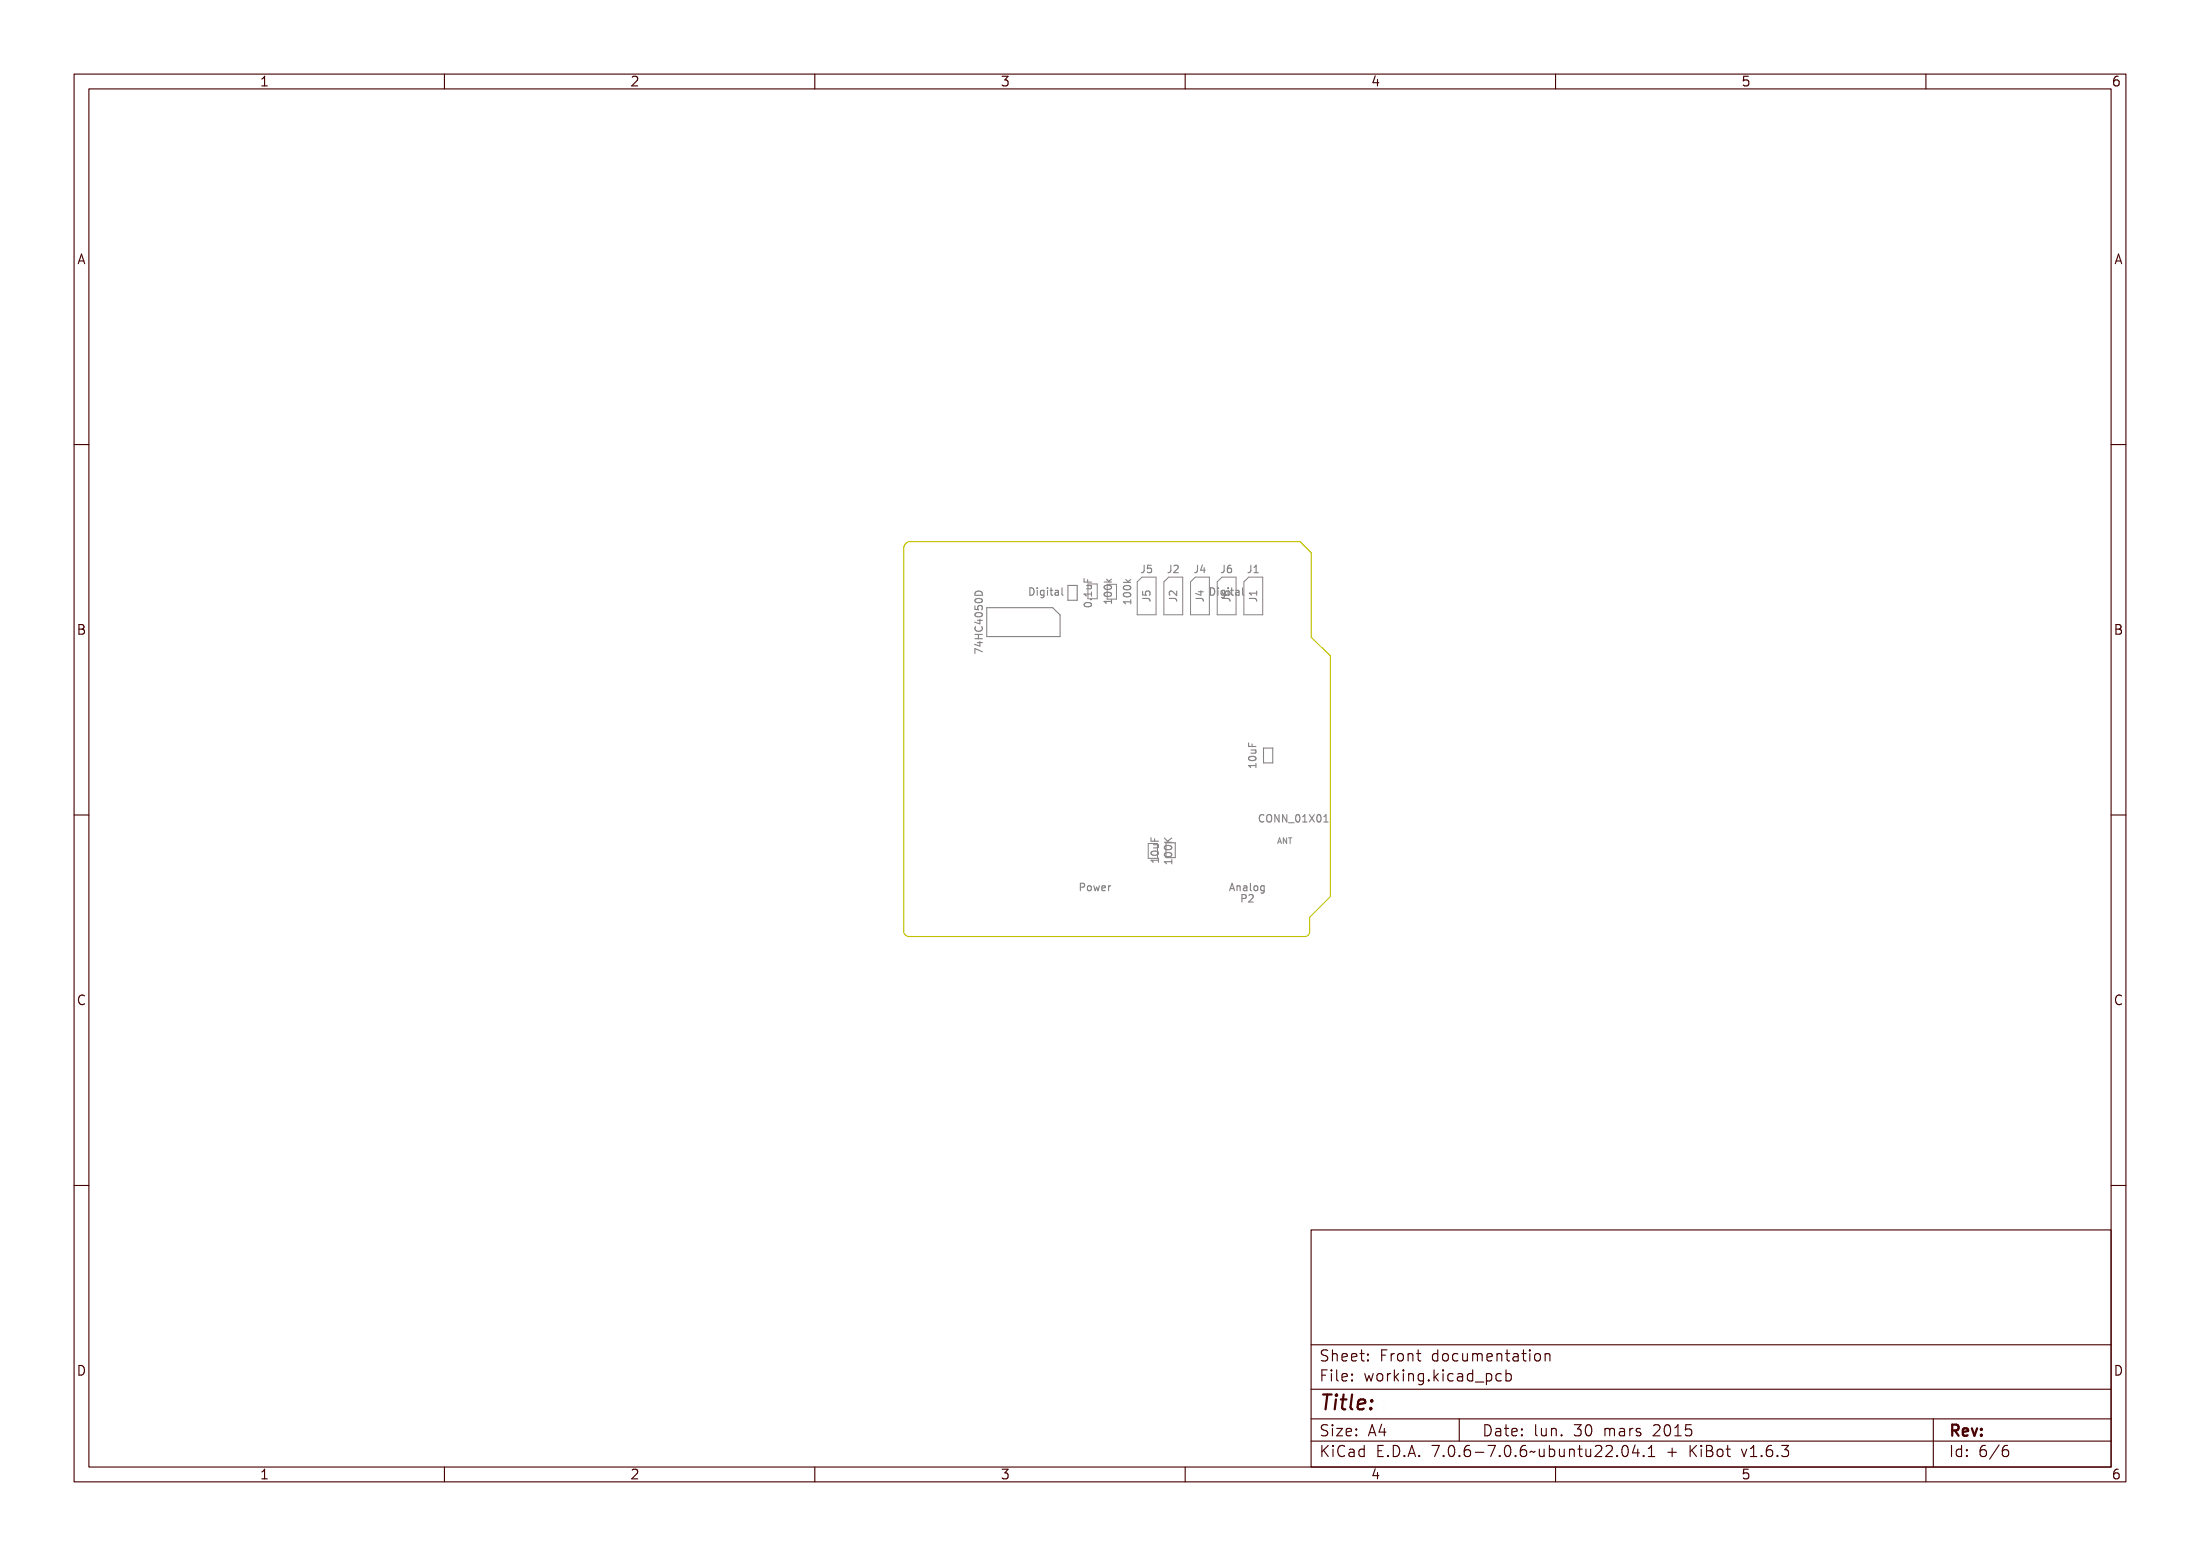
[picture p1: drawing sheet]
<svg xmlns="http://www.w3.org/2000/svg" width="297mm" height="210mm" viewBox="0 0 297 210" stroke-linecap="round" stroke-linejoin="round" font-family="sans-serif">
<g fill="none" stroke="#848484" stroke-width=".15">
<path d="M138.5 79.4a.5 .5 0 0 1 .6 .5 .5 .5 0 0 1-.6 .5zM138.6 79.5a.38 .38 0 0 1 .4 .4 .38 .38 0 0 1-.4 .4zM139.4 79.7h.3v.6h.2v.1h-.6v-.1h.3v-.6h-.2zM139.6 79.4h.1v.1h-.1zM140.2 79.7l.2-.1 .2 .1h.1v.6a.28 .28 0 0 1-.2 .4 .28 .28 0 0 1-.3-.2 .24 .24 0 0 0 .3 0 .24 .24 0 0 0 .1-.2l-.1 .1a.36 .36 0 0 1-.4-.2 .36 .36 0 0 1 .1-.5zM140.3 79.8a.26 .26 0 0 1 .3 .2 .26 .26 0 0 1-.3 .3l-.1-.2zM141 79.7h.3v.6h.2v.1h-.6v-.1h.3v-.6h-.2zM141.2 79.4h.1v.1h-.1zM141.9 79.4h.1v.3h.3h-.3v.5l.3 .1v.1l-.3-.1-.1-.6h-.2h.2zM142.6 79.7l.2-.1a.28 .28 0 0 1 .3 .4v.4h-.1v-.1a.25 .25 0 0 1-.3 .1 .25 .25 0 0 1-.2-.3 .25 .25 0 0 1 .3-.2h.2a.24 .24 0 0 0-.2-.2 .24 .24 0 0 0-.2 .1zM143.3 79.4h.3l.1 .8 .2 .1v.1l-.3-.1-.1-.8h-.2zM144.2 79h1.2v2h-1.2"/>
<path d="M146.4 79.9h.9v-.2h.1v.5h-.1v-.2h-.8l.1 .3h-.1zM146.4 78.1h.1v.4h.3v-.4h.1v.4h.5v.2h-1zM146.7 78.9h.7v.2h-.1a.23 .23 0 0 1 .1 .2 .23 .23 0 0 1-.3 .2h-.4v-.1h.5l.1-.2-.1-.1h-.5zM149.1 79.3l.3-.2a.43 .43 0 0 1 .5 0 .43 .43 0 0 1 .2 .4 .62 .62 0 0 1-1-.1zM149.2 79.3l.6-.1 .2 .2a.54 .54 0 0 1-.8 0zM149.4 78.3l.2 .3 .5-.4v.2l-.4 .2 .1 .1h.3v.2h-1v-.2h.6l-.3-.3zM151.7 79.3l.3-.1a.43 .43 0 0 1 .5-.1 .43 .43 0 0 1 .2 .5 .62 .62 0 0 1-1-.1zM151.8 79.4l.6-.1 .2 .2a.54 .54 0 0 1-.8 0zM152 78.3l.2 .3 .5-.3v.1l-.4 .3 .1 .1h.3v.1h-1v-.1h.6l-.3-.3zM162.9 79.4a.5 .5 0 0 1 .6 .5 .5 .5 0 0 1-.6 .5zM163 79.5a.38 .38 0 0 1 .4 .4 .38 .38 0 0 1-.4 .4zM163.8 79.7h.3v.6h.2v.1h-.6v-.1h.3v-.6h-.2z"/>
<path d="M164 79.4h.1v.1h-.1zM164.6 79.7l.2-.1 .2 .1h.1v.6a.28 .28 0 0 1-.2 .4 .28 .28 0 0 1-.3-.2 .24 .24 0 0 0 .3 0 .24 .24 0 0 0 .1-.2l-.1 .1a.36 .36 0 0 1-.4-.2 .36 .36 0 0 1 .1-.5zM164.7 79.8a.26 .26 0 0 1 .3 .2 .26 .26 0 0 1-.3 .3l-.1-.2zM165.4 79.7h.3v.6h.2v.1h-.6v-.1h.3v-.6h-.2zM165.6 79.4h.1v.1h-.1zM166.3 79.4h.1v.3h.3h-.3v.5l.3 .1v.1l-.4-.1v-.6h-.2h.2zM166.9 79.7l.2-.1a.28 .28 0 0 1 .4 .4v.4h-.1v-.1a.25 .25 0 0 1-.3 .1 .25 .25 0 0 1-.2-.3 .25 .25 0 0 1 .3-.2h.2a.24 .24 0 0 0-.2-.2 .24 .24 0 0 0-.3 .1zM167.7 79.4h.3v.8l.3 .1v.1l-.3-.1-.1-.8h-.2zM131.6 80.1a.54 .54 0 0 1 .5-.3 .54 .54 0 0 1 .5 .3M131.7 86.9l1 .3v.2l-.9-.4v.5h-.1zM131.7 86.2h.6v-.2h.1v.2h.3v.1h-.3v.4h-.1l-.6-.4zM131.7 85.3h1v.1h-.5v.3h.5v.2h-1v-.2h.4v-.3h-.4z"/>
<path d="M131.7 83.8h.6v-.2h.1v.2h.3v.1h-.3v.4h-.1l-.6-.4zM131.7 82.1h.1v.4h.2a.36 .36 0 0 1 .5-.4 .36 .36 0 0 1 .1 .6h-.1a.26 .26 0 0 0 .1-.4 .26 .26 0 0 0-.4 0 .26 .26 0 0 0 0 .3h-.5zM131.7 83l.3-.1a.43 .43 0 0 1 .5-.1 .43 .43 0 0 1 .1 .5 .62 .62 0 0 1-.9-.1zM131.7 81.4l.3-.1a.43 .43 0 0 1 .5-.1 .43 .43 0 0 1 .1 .5 .62 .62 0 0 1-.9-.1zM131.7 84.5h.2l-.1 .1a.37 .37 0 0 0 .4 .4 .37 .37 0 0 0 .3-.5h.1a.46 .46 0 0 1-.1 .5 .46 .46 0 0 1-.5 .1 .4 .4 0 0 1-.3-.6zM131.8 83.1l.6-.1 .2 .2a.54 .54 0 0 1-.8 0zM131.8 81.5l.6-.1 .2 .2a.54 .54 0 0 1-.8 0zM131.8 86.3h.5v.3zM131.8 83.9h.5v.3zM131.8 80.5a.52 .52 0 0 1 .6 0 .52 .52 0 0 1 .3 .6h-1zM131.9 80.6h.6l.1 .3h-.8zM132.6 88l-1-.5v.7"/>
<path d="M133.2 82h8.9l1 1v2.9h-9.9zM142.7 80.1l.3-.1a.21 .21 0 0 1-.1 .3 .21 .21 0 0 1-.3-.1zM146.4 81.5l.3-.2a.43 .43 0 0 1 .5 0 .43 .43 0 0 1 .2 .5 .62 .62 0 0 1-1-.2zM146.5 81.5l.6-.1 .2 .2a.54 .54 0 0 1-.8 0zM147.2 80.7h.2v.2h-.2zM149.1 80.9h.9v-.2h.1v.5h-.1v-.2h-.8l.1 .3h-.1zM149.1 80.1l.3-.2a.43 .43 0 0 1 .5 0 .43 .43 0 0 1 .2 .5 .62 .62 0 0 1-1-.2zM149.2 80.1l.6-.1 .2 .2a.54 .54 0 0 1-.8 0zM151.7 81h.9v-.2h.1v.5h-.1v-.2h-.8l.1 .2h-.1zM151.7 80.1l.3-.1a.43 .43 0 0 1 .5-.1 .43 .43 0 0 1 .2 .5 .62 .62 0 0 1-1-.1zM151.8 80.2l.6-.1 .2 .2a.54 .54 0 0 1-.8 0zM167.1 80.1l.3-.1a.21 .21 0 0 1-.1 .3 .21 .21 0 0 1-.3-.1z"/>
<path d="M146 119.3a.5 .5 0 0 1 .5 .2l.1 .1a.33 .33 0 0 1-.5 .3v.4h-.1zM146.1 119.4h.1a.18 .18 0 0 1 .2 .2 .18 .18 0 0 1-.2 .2h-.1zM146.8 119.6a.35 .35 0 0 1 .5 .3 .35 .35 0 0 1-.5 .3l-.1-.3zM146.9 119.7v-.1a.26 .26 0 0 1 .3 .3 .26 .26 0 0 1-.3 .3v-.2zM147.4 119.5h.1l.2 .6 .1-.4h.1l.1 .4 .1-.6h.1l-.1 .8h-.2l-.1-.4-.1 .4h-.1zM148.4 119.6a.32 .32 0 0 1 .4 0 .32 .32 0 0 1 .2 .3h-.6a.28 .28 0 0 0 .2 .3 .28 .28 0 0 0 .3-.1 .33 .33 0 0 1-.4 .2 .33 .33 0 0 1-.2-.4zM148.5 119.7l.2-.1 .1 .2h-.4zM149.3 119.5h.1v.2v-.1a.19 .19 0 0 1 .2-.1 .19 .19 0 0 1 .2 .2 .24 .24 0 0 0-.3 0 .24 .24 0 0 0-.1 .2v.4h-.1zM155.5 115.8h.8v-.2h.1v.6h-.1v-.2h-.7v.2h-.1zM155.5 113.2h.1v.5h.3v-.4h.1v.4h.4v.1h-.9zM155.5 115l.2-.1a.43 .43 0 0 1 .5-.1 .43 .43 0 0 1 .2 .5 .62 .62 0 0 1-1-.2zM155.6 115.1l.5-.1 .3 .1a.54 .54 0 0 1-.9 0z"/>
<path d="M155.7 114.1h.7v.1h-.1a.23 .23 0 0 1 .1 .3 .23 .23 0 0 1-.2 .1h-.5v-.1h.5l.2-.1-.2-.2h-.5zM157.3 115.9h.8v-.2h.1v.6h-.1v-.2h-.7v.2h-.1zM157.3 113.3l.4 .3 .5-.4v.2l-.5 .3 .2 .1h.3v.2h-.9v-.2h.4l-.4-.4zM157.3 115.1l.2-.1a.43 .43 0 0 1 .5-.1 .43 .43 0 0 1 .2 .5 .62 .62 0 0 1-1-.2zM157.3 114.3l.2-.1a.43 .43 0 0 1 .5-.1 .43 .43 0 0 1 .2 .5 .62 .62 0 0 1-1-.2zM157.4 115.2l.5-.1 .3 .1a.54 .54 0 0 1-.9 0zM157.4 114.4l.5-.1 .3 .1a.54 .54 0 0 1-.9 0zM166.3 119.3h.2l.3 1h-.2v-.3h-.4v.3h-.2zM166.4 119.4l.1 .5h-.2zM166.9 119.5h.1v.1a.23 .23 0 0 1 .3-.1 .23 .23 0 0 1 .2 .3v.5h-.1v-.6l-.2-.1-.1 .2-.1 .5h-.1zM167.7 119.6l.2-.1a.28 .28 0 0 1 .4 .3v.5h-.1v-.1a.25 .25 0 0 1-.4 .1 .25 .25 0 0 1-.1-.3 .25 .25 0 0 1 .3-.2h.2a.24 .24 0 0 0-.2-.2 .24 .24 0 0 0-.3 .1zM167.9 119.9h.3a.21 .21 0 0 1-.1 .2 .21 .21 0 0 1-.3 0z"/>
<path d="M168.5 119.2h.3v.9l.3 .1v.1l-.3-.1-.1-.9h-.2zM168.6 103.1h.9v-.2h.1v.5h-.1v-.2h-.8l.1 .2h-.1zM168.6 100.4h.1v.5h.3v-.4h.1v.4h.5v.1h-1zM168.6 102.2l.3-.1a.43 .43 0 0 1 .5-.1 .43 .43 0 0 1 .2 .5 .62 .62 0 0 1-1-.1zM168.7 102.3l.6-.1 .2 .2a.54 .54 0 0 1-.8 0zM168.9 101.3h.7v.1h-.1a.23 .23 0 0 1 .1 .3 .23 .23 0 0 1-.3 .1h-.4v-.1h.5l.1-.1-.1-.2h-.5zM169.4 119.6a.35 .35 0 0 1 .5 .3 .35 .35 0 0 1-.5 .3l-.1-.3zM169.5 119.7v-.1a.26 .26 0 0 1 .3 .3 .26 .26 0 0 1-.3 .3l-.1-.2zM170.2 119.6l.2-.1 .2 .1v-.1h.1v.7a.28 .28 0 0 1-.2 .3 .28 .28 0 0 1-.3-.1 .24 .24 0 0 0 .3 0 .24 .24 0 0 0 .1-.3l-.1 .1a.36 .36 0 0 1-.4-.1 .36 .36 0 0 1 .1-.5zM170.3 119.7v-.1a.26 .26 0 0 1 .3 .3 .26 .26 0 0 1-.3 .2l-.1-.1zM170.3 109.9a.54 .54 0 0 0-.3 .5 .54 .54 0 0 0 .3 .5M170.6 101h1.2v2h-1.2z"/>
<path d="M170.8 110.1l.4-.1 .1 .1v.1l-.1-.1a.37 .37 0 0 0-.4 .5 .37 .37 0 0 0 .5 .2v.2a.46 .46 0 0 1-.5-.1 .46 .46 0 0 1 0-.6zM171.6 110.1a.31 .31 0 0 1 .3-.1 .31 .31 0 0 1 .3 .3 .53 .53 0 0 1-.4 .7h-.1a.69 .69 0 0 1-.1-.9zM171.8 110.1a.51 .51 0 0 1 0 .8l-.1-.2zM172.3 110h.2l.3 .8v-.8h.2v1h-.2l-.3-.8v.8h-.2zM173.1 110h.2l.3 .8v-.8h.2v1h-.2l-.3-.8v.8h-.2zM173.8 111.3h.9zM174.8 110.1a.27 .27 0 0 1 .5 0v.2a.43 .43 0 0 1 .1 .5 .43 .43 0 0 1-.5 .2 .69 .69 0 0 1-.1-.9zM175 110.1h.1a.54 .54 0 0 1 0 .8l-.2-.2zM175.6 110.1l.4-.1v.9h.2v.1h-.6v-.1h.2v-.8l-.2 .1zM176.3 110h.2l.2 .4 .2-.4h.1l-.3 .5 .3 .5h-.1l-.2-.4-.3 .4h-.1l.3-.5zM177.2 110.1a.27 .27 0 0 1 .5 0l.1 .2a.43 .43 0 0 1 0 .5 .43 .43 0 0 1-.5 .2 .7 .7 0 0 1-.1-.9zM177.4 110.1h.1a.54 .54 0 0 1 0 .8l-.2-.2z"/>
<path d="M178 110.1l.4-.1v.9h.2v.1h-.6v-.1h.2v-.8l-.2 .1zM178.7 110.9h.6"/>
<circle cx="149.6" cy="79.4" r=".09"/>
<circle cx="152.2" cy="79.5" r=".09"/>
<circle cx="132.2" cy="83.2" r=".09"/>
<circle cx="132.2" cy="81.6" r=".09"/>
<circle cx="146.9" cy="81.6" r=".09"/>
<circle cx="149.6" cy="80.2" r=".09"/>
<circle cx="152.2" cy="80.3" r=".09"/>
<circle cx="155.9" cy="115.1" r=".09"/>
<circle cx="157.7" cy="115.2" r=".09"/>
<circle cx="157.7" cy="114.4" r=".09"/>
<circle cx="169.1" cy="102.4" r=".09"/>
<circle cx="175.1" cy="110.5" r=".09"/>
<circle cx="177.5" cy="110.5" r=".09"/>
</g>
<path d="M146.9 78.8h1.2v2h-1.2M149.5 78.9h1.2v2h-1.2M154.2 77.9h1.9v5.1h-2.6v-4.5zM157.1 78.5l.7-.6h1.9v5.1h-2.6zM160.7 78.5l.7-.6h1.9v5.1h-2.6zM164.3 78.5l.7-.6h1.9v5.1h-2.6zM167.9 78.5l.7-.6h1.9v5.1h-2.6zM172.9 113.1h.1l.3 .7h-.1l-.1-.2h-.3v.2h-.1zM173 113.2l.1 .3h-.2zM173.4 113.1h.1l.2 .6v-.6h.1v.7h-.1l-.3-.6v.6zM173.9 113.1h.6v.1h-.2v.6h-.1v-.6h-.3z" fill="none" stroke="#848484" stroke-width=".14"/>
<path d="M122.3 73.4l.2-.2 .4-.1h52.6l1.5 1.5v11.4l2.6 2.5v32.5l-2.8 2.8v2a.6 .6 0 0 1-.6 .6h-53.5a.7 .7 0 0 1-.7-.7v-51.7l.1-.4z" fill="none" stroke="#c2c200" stroke-width=".15"/>
<g fill="none" stroke="#480000" stroke-width=".15">
<path d="M10 10h277v190h-277zM12 12h273v186h-273zM60 10v2M110 10v2M160 10v2M210 10v2M260 10v2M10 60h2M285 60h2M10 110h2M285 110h2M10 160h2"/>
<path d="M285 160h2M177 166h108v32h-108zM60 198v2M110 198v2M160 198v2M177 181.5h108M177 187.5h108M177 191.5h108M177 194.5h108M178.1 195.2h.2v.6l.6-.6h.3l-.6 .6 .6 .8h-.2l-.5-.7-.2 .2v.5h-.2zM178.2 185h.9v.2h-.7v.4h.6v.2h-.6v.7h-.2zM178.3 182.4l.5-.1h.2v.2a.34 .34 0 0 0-.4-.1 .34 .34 0 0 0-.2 .4 .62 .62 0 0 1 .6 .7 .71 .71 0 0 1-.8 .2v-.2a.4 .4 0 0 0 .4 .1 .4 .4 0 0 0 .3-.3l-.4-.2a.4 .4 0 0 1-.3-.3 .4 .4 0 0 1 .1-.4z"/>
<path d="M178.3 192.5l.5-.1h.2v.2a.34 .34 0 0 0-.4-.1 .34 .34 0 0 0-.2 .4 .62 .62 0 0 1 .6 .7 .71 .71 0 0 1-.8 .2v-.2a.4 .4 0 0 0 .4 .1 .4 .4 0 0 0 .3-.3l-.4-.2a.4 .4 0 0 1-.3-.3 .4 .4 0 0 1 .1-.4zM179.4 182.2h.2v.6a.35 .35 0 0 1 .4-.1 .35 .35 0 0 1 .2 .4v.6h-.2v-.8l-.2-.1a.28 .28 0 0 0-.2 .3v.6h-.2zM179.5 185.4h.4v.9h.4v.2h-.9v-.2h.3v-.8h-.2zM179.5 192.8h.4v.9h.4v.1h-.9v-.1h.3v-.8h-.2zM179.5 195.6h.4v.9h.4v.1h-.9v-.1h.3v-.8h-.2zM179.7 184.9h.2v.3h-.2zM179.7 192.3h.2v.3h-.2zM179.7 195.1h.2v.3h-.2zM180.6 184.9h.4v1.3l.1 .1h.3v.2a.4 .4 0 0 1-.5-.4v-1h-.3zM180.6 192.8h.8v.1l-.6 .8h.6v.1h-.8v-.1l.6-.8h-.6zM180.7 182.8a.49 .49 0 0 1 .6-.1 .49 .49 0 0 1 .2 .5h-.8a.42 .42 0 0 0 .3 .4 .42 .42 0 0 0 .4-.1v.2a.6 .6 0 0 1-.8-.1 .6 .6 0 0 1 .1-.8zM180.7 195.4l.3-.2h.2h.3v.2a.43 .43 0 0 0-.6 0 .43 .43 0 0 0-.2 .5 .43 .43 0 0 0 .2 .5 .43 .43 0 0 0 .6 0v.2a.62 .62 0 0 1-.7 0 .62 .62 0 0 1-.3-.7z"/>
<path d="M180.8 182.9l.2-.1a.27 .27 0 0 1 .3 .3h-.6zM181.8 195.6a.5 .5 0 0 1 .6-.1 .5 .5 0 0 1 .2 .5v.6h-.1v-.1a.38 .38 0 0 1-.5 .2 .38 .38 0 0 1-.2-.5 .38 .38 0 0 1 .4-.2h.3a.35 .35 0 0 0-.3-.4 .35 .35 0 0 0-.4 .2zM181.9 182.8a.49 .49 0 0 1 .6-.1 .49 .49 0 0 1 .2 .5h-.8a.42 .42 0 0 0 .3 .4 .42 .42 0 0 0 .5-.1v.2a.6 .6 0 0 1-.9-.1 .6 .6 0 0 1 .1-.8zM181.9 185.5a.49 .49 0 0 1 .6-.1 .49 .49 0 0 1 .2 .5h-.8a.42 .42 0 0 0 .3 .4 .42 .42 0 0 0 .5-.1v.2a.6 .6 0 0 1-.9-.1 .6 .6 0 0 1 .1-.8zM181.9 192.9a.49 .49 0 0 1 .6-.1 .49 .49 0 0 1 .2 .5h-.8a.42 .42 0 0 0 .3 .4 .42 .42 0 0 0 .5-.1v.2a.6 .6 0 0 1-.9-.1 .6 .6 0 0 1 .1-.8zM182 196.2l.5-.1a.31 .31 0 0 1-.2 .4 .31 .31 0 0 1-.4-.1zM182 182.9l.2-.1a.27 .27 0 0 1 .3 .3h-.6zM182 185.6l.2-.1a.27 .27 0 0 1 .3 .3h-.6zM182 193l.2-.1a.27 .27 0 0 1 .3 .3h-.6zM183 195.7l.4-.2 .2 .2v-.6h.2v1.5h-.2v-.1a.42 .42 0 0 1-.5 .1 .42 .42 0 0 1-.2-.5zM183.2 195.8a.23 .23 0 0 1 .4 0v.3a.33 .33 0 0 1-.2 .4 .48 .48 0 0 1-.2-.7zM183.2 182.3h.2v.4h.4v.1h-.4v.7l.1 .1h.3v.1a.41 .41 0 0 1-.6-.3v-.6h-.3v-.1h.3z"/>
<path d="M183.3 185.4h.2v.3h-.2zM183.3 186.2h.2v.3h-.2zM183.3 192.8h.2v.3h-.2zM183.3 193.6h.2v.2h-.2zM184.5 182.7h.2v.3h-.2zM184.5 183.5h.2v.2h-.2zM185.2 185.4h.2l.2 .8 .1-.5h.2l.2 .5 .1-.8h.2l-.2 1.1h-.2l-.2-.7-.2 .7h-.1zM185.4 195.2h.9v.2h-.7v.4h.6v.2h-.6v.5h.7v.1h-.9zM185.7 192.4h.2l.5 1.4h-.2l-.1-.3h-.5l-.1 .3h-.2zM185.8 192.6l.2 .7h-.4zM186.6 182.3h.9v.2h-.7v.4h.6v.2h-.6v.6h-.2zM186.7 185.5a.56 .56 0 0 1 .8 .2 .56 .56 0 0 1-.3 .7 .57 .57 0 0 1-.6-.2 .57 .57 0 0 1 .1-.7z"/>
<path d="M186.8 185.6a.26 .26 0 0 1 .3-.1 .26 .26 0 0 1 .2 .2v.2a.33 .33 0 0 1-.3 .4l-.2-.2zM186.9 196.4h.2v.2h-.2zM187.1 192.4h.2v.9h.2v.2h-.2v.3h-.2v-.3h-.6v-.2zM187.1 192.6v.7h-.4zM187.8 195.2a.76 .76 0 0 1 .9 .7 .76 .76 0 0 1-.9 .7zM188 195.4h.3a.73 .73 0 0 1 0 1.1h-.3zM188 182.7h.2v.2a.41 .41 0 0 1 .6-.2v.2a.37 .37 0 0 0-.5-.1 .37 .37 0 0 0-.1 .4v.5h-.2zM188 185.4h.2v.2a.41 .41 0 0 1 .6-.2v.2a.37 .37 0 0 0-.5-.1 .37 .37 0 0 0-.1 .4v.6h-.2zM189.1 184.9h.1v.9l.5-.4h.2l-.4 .4 .5 .7h-.2l-.4-.6-.2 .1v.5h-.1zM189.1 182.8a.56 .56 0 0 1 .8 .2 .56 .56 0 0 1-.3 .7 .57 .57 0 0 1-.6-.2 .57 .57 0 0 1 .1-.7zM189.2 182.9a.26 .26 0 0 1 .3-.1 .26 .26 0 0 1 .2 .2v.2a.33 .33 0 0 1-.3 .4l-.2-.2zM189.3 196.4h.3v.2h-.3z"/>
<path d="M190.2 182.7h.2v.1a.35 .35 0 0 1 .4-.1 .35 .35 0 0 1 .3 .4v.6h-.2v-.8l-.2-.1a.28 .28 0 0 0-.3 .3v.6h-.2zM190.3 185.4h.4v.9h.4v.2h-.9v-.2h.4v-.8h-.3zM190.5 195.2h.3l.4 1.4h-.2l-.1-.3h-.5l-.1 .3h-.2zM190.6 184.9h.1v.3h-.1zM190.6 195.4l.2 .7h-.4zM191.4 185.4h.2v.1a.35 .35 0 0 1 .4-.1 .35 .35 0 0 1 .3 .4v.7h-.2v-.9l-.2-.1a.28 .28 0 0 0-.3 .3v.7h-.2zM191.7 182.3h.1v.4h.4v.1h-.4v.7l.1 .1h.3v.1a.41 .41 0 0 1-.5-.3v-.6h-.3v-.1h.3zM191.7 196.4h.3v.2h-.3zM192.7 185.5l.3-.2 .3 .2v-.1h.2v1a.53 .53 0 0 1-.8 .4v-.2a.36 .36 0 0 0 .4 .1 .36 .36 0 0 0 .2-.4l-.2 .1a.51 .51 0 0 1-.5-.2 .51 .51 0 0 1 0-.5zM192.8 185.6a.25 .25 0 0 1 .3-.1 .25 .25 0 0 1 .2 .2v.2a.32 .32 0 0 1-.3 .4 .47 .47 0 0 1-.2-.7zM193.8 195.2h.9l-.5 1.4h-.2l.5-1.2h-.7zM193.9 182.8l.3-.2 .3 .2v-.6h.2v1.5h-.2v-.1a.42 .42 0 0 1-.6 .1 .42 .42 0 0 1-.1-.5z"/>
<path d="M194.1 182.8a.42 .42 0 0 1 .4 .4 .42 .42 0 0 1-.3 .4 .48 .48 0 0 1-.1-.8zM194.1 186.2h.3v.3h-.3zM195.1 184.9h.2v.9l.4-.4h.3l-.5 .4 .5 .7h-.2l-.4-.6-.1 .1v.5h-.2zM195.1 182.8a.56 .56 0 0 1 .8 .2 .56 .56 0 0 1-.3 .7 .57 .57 0 0 1-.6-.2 .57 .57 0 0 1 .1-.7zM195.2 182.9a.26 .26 0 0 1 .3-.1 .26 .26 0 0 1 .2 .2v.2a.33 .33 0 0 1-.3 .4l-.2-.2zM195.3 196.4h.3v.2h-.3zM196.3 185.4h.5v.9h.3v.2h-.9v-.2h.4v-.8h-.3zM196.3 195.4a.45 .45 0 0 1 .5-.2 .45 .45 0 0 1 .3 .5v.5a.46 .46 0 0 1-.5 .5 .46 .46 0 0 1-.4-.5zM196.4 182.8l.5-.2 .2 .1v.2a.4 .4 0 0 0-.6 0 .4 .4 0 0 0 0 .6 .4 .4 0 0 0 .6 0v.2a.58 .58 0 0 1-.8-.1 .58 .58 0 0 1 .1-.8zM196.5 195.4a.39 .39 0 0 1 .4 .5v.2a.29 .29 0 0 1-.3 .4 .29 .29 0 0 1-.2-.4v-.5zM196.6 184.9h.2v.3h-.2zM197 191.5v3"/>
<path d="M197.4 182.7h.2v.8l.2 .1a.28 .28 0 0 0 .3-.3v-.6h.2v1h-.2v-.1a.35 .35 0 0 1-.4 .2 .35 .35 0 0 1-.3-.5zM197.6 185.5l.5-.2 .2 .1v.2a.4 .4 0 0 0-.6 0 .4 .4 0 0 0 0 .6 .4 .4 0 0 0 .6 0v.2a.58 .58 0 0 1-.8-.1 .58 .58 0 0 1 .1-.8zM197.7 196.4h.3v.2h-.3zM198.6 182.7h.1a.21 .21 0 0 1 .2-.1 .21 .21 0 0 1 .2 .2l.2-.2 .1 .1a1.27 1.27 0 0 1 .2 1h-.2v-.8l-.1-.1-.2 .1v.8h-.1v-.8l-.2-.1-.1 .1v.8h-.1zM198.7 185.4a.5 .5 0 0 1 .5-.1 .5 .5 0 0 1 .3 .5v.7h-.2v-.2a.38 .38 0 0 1-.5 .2 .38 .38 0 0 1-.2-.5 .38 .38 0 0 1 .5-.2h.2a.35 .35 0 0 0-.3-.4 .35 .35 0 0 0-.3 .2zM198.7 195.4l.3-.2h.2h.2v.2a.43 .43 0 0 0-.5 0 .43 .43 0 0 0-.1 .5 .44 .44 0 0 1 .6-.1 .44 .44 0 0 1 .1 .6 .47 .47 0 0 1-.6 .3 .47 .47 0 0 1-.3-.5v-.5zM198.8 186l.5-.1a.31 .31 0 0 1-.1 .4 .31 .31 0 0 1-.4-.1zM198.9 195.9a.3 .3 0 0 1 .4 .3 .3 .3 0 0 1-.4 .2l-.1-.2zM199.9 185.5l.3-.2 .3 .2v-.6h.2v1.6h-.2v-.2a.42 .42 0 0 1-.5 .1 .42 .42 0 0 1-.2-.5zM199.9 182.8a.49 .49 0 0 1 .6-.1 .49 .49 0 0 1 .2 .5h-.7a.42 .42 0 0 0 .2 .4 .42 .42 0 0 0 .5-.1v.2a.6 .6 0 0 1-.8-.1 .6 .6 0 0 1 0-.8zM200 196h.5v.2h-.5zM200 185.6a.23 .23 0 0 1 .4 0l.1 .3a.33 .33 0 0 1-.3 .4 .48 .48 0 0 1-.2-.7z"/>
<path d="M200.1 182.9l.2-.1a.27 .27 0 0 1 .3 .3h-.6zM200.1 192.4a.76 .76 0 0 1 1 .7 .76 .76 0 0 1-1 .7zM200.3 192.6h.3a.73 .73 0 0 1 0 1.1h-.3zM200.9 186.8h1.2v.1h-1.2zM201 195.2h.9l-.5 1.4h-.2l.5-1.2h-.7zM201.1 182.7h.1v.1a.35 .35 0 0 1 .5-.1 .35 .35 0 0 1 .2 .4v.6h-.2v-.8l-.2-.1a.28 .28 0 0 0-.3 .3v.6h-.1zM201.4 192.8a.5 .5 0 0 1 .6-.1 .5 .5 0 0 1 .2 .5v.6h-.1v-.1a.38 .38 0 0 1-.5 .2 .38 .38 0 0 1-.2-.5 .38 .38 0 0 1 .4-.2h.3a.35 .35 0 0 0-.3-.4 .35 .35 0 0 0-.4 .2zM201.6 193.4l.5-.1a.31 .31 0 0 1-.2 .4 .31 .31 0 0 1-.4-.1zM202.2 185.4h.2v.1a.42 .42 0 0 1 .6-.1 .42 .42 0 0 1 .1 .5 .42 .42 0 0 1-.1 .5 .42 .42 0 0 1-.6-.1v.6h-.2zM202.5 182.3h.2v.4h.4v.1h-.4v.7l.1 .1h.3v.1a.41 .41 0 0 1-.6-.3v-.6h-.3v-.1h.3zM202.5 185.6a.24 .24 0 0 1 .3-.1 .24 .24 0 0 1 .1 .2l.1 .2a.32 .32 0 0 1-.3 .4 .48 .48 0 0 1-.2-.7zM202.5 196.4h.3v.2h-.3z"/>
<path d="M202.8 192.4h.2v.4h.4v.1h-.4v.7l.1 .1h.3v.1a.41 .41 0 0 1-.6-.3v-.6h-.3v-.1h.3zM203.5 182.7a.5 .5 0 0 1 .5-.1 .5 .5 0 0 1 .3 .5v.6h-.2v-.1a.38 .38 0 0 1-.5 .2 .38 .38 0 0 1-.2-.5 .38 .38 0 0 1 .5-.2h.2a.35 .35 0 0 0-.2-.4 .35 .35 0 0 0-.4 .2zM203.5 195.4a.45 .45 0 0 1 .6-.2 .45 .45 0 0 1 .2 .5v.5a.46 .46 0 0 1-.4 .5 .46 .46 0 0 1-.5-.5zM203.6 185.5l.5-.2 .2 .1v.2a.4 .4 0 0 0-.5 0 .4 .4 0 0 0 0 .6 .4 .4 0 0 0 .5 0v.2a.58 .58 0 0 1-.8-.1 .58 .58 0 0 1 .1-.8zM203.7 183.3l.4-.1a.31 .31 0 0 1-.1 .4 .31 .31 0 0 1-.4-.1zM203.7 195.4a.39 .39 0 0 1 .4 .5v.2a.29 .29 0 0 1-.2 .4 .29 .29 0 0 1-.3-.4v-.5zM203.9 192.9a.49 .49 0 0 1 .6-.1 .49 .49 0 0 1 .2 .5h-.8a.42 .42 0 0 0 .3 .4 .42 .42 0 0 0 .5-.1v.2a.6 .6 0 0 1-.9-.1 .6 .6 0 0 1 .1-.8zM204 193l.2-.1a.27 .27 0 0 1 .3 .3h-.6zM204.7 184.9h.1v.6a.41 .41 0 0 1 .6-.1 .41 .41 0 0 1 .2 .5 .42 .42 0 0 1-.2 .5 .42 .42 0 0 1-.6-.1v.2h-.1zM204.9 182.3h.2v.4h.4v.1h-.4v.7l.1 .1h.3v.1a.41 .41 0 0 1-.6-.3v-.6h-.3v-.1h.3zM204.9 185.6a.24 .24 0 0 1 .3-.1 .24 .24 0 0 1 .2 .2v.2a.32 .32 0 0 1-.3 .4 .48 .48 0 0 1-.2-.7zM204.9 196.4h.3v.2h-.3z"/>
<path d="M205.3 192.8h.2v.3h-.2zM205.3 193.6h.2v.2h-.2zM205.9 182.7h.5v.9h.3v.1h-.9v-.1h.4v-.8h-.3zM205.9 195.4l.3-.2h.2h.2v.2a.43 .43 0 0 0-.5 0 .43 .43 0 0 0-.1 .5 .44 .44 0 0 1 .6-.1 .44 .44 0 0 1 .1 .6 .47 .47 0 0 1-.5 .3 .47 .47 0 0 1-.4-.5v-.5zM206.1 195.9a.3 .3 0 0 1 .5 .3 .3 .3 0 0 1-.5 .2l-.1-.2zM206.2 182.2h.2v.3h-.2zM207 196l.3-.1 .5 .1 .2-.1a.32 .32 0 0 1-.5 .2h-.3l-.2 .1zM207.1 182.8a.56 .56 0 0 1 .8 .2 .56 .56 0 0 1-.2 .7 .57 .57 0 0 1-.7-.2 .57 .57 0 0 1 .1-.7zM207.3 182.9a.26 .26 0 0 1 .2-.1 .26 .26 0 0 1 .2 .2l.1 .2a.33 .33 0 0 1-.3 .4l-.3-.2zM207.4 192.3h.4l.1 1.3v.1h.3v.1a.4 .4 0 0 1-.5-.3v-1h-.3zM208.3 182.7h.1v.1a.35 .35 0 0 1 .5-.1 .35 .35 0 0 1 .2 .4v.6h-.2v-.8l-.2-.1a.28 .28 0 0 0-.3 .3v.6h-.1zM208.3 195.6h.1l.1 .8 .2 .1a.28 .28 0 0 0 .2-.3v-.6h.2v1h-.2v-.1a.35 .35 0 0 1-.4 .2 .35 .35 0 0 1-.2-.5z"/>
<path d="M208.6 192.8h.2v.8l.2 .1a.28 .28 0 0 0 .3-.3v-.6h.1v1h-.1v-.1a.35 .35 0 0 1-.5 .2 .35 .35 0 0 1-.2-.5zM209.5 195.1h.2v.6a.41 .41 0 0 1 .5-.1 .41 .41 0 0 1 .2 .5 .42 .42 0 0 1-.2 .5 .42 .42 0 0 1-.5-.1v.1h-.2zM209.7 195.8a.24 .24 0 0 1 .3-.1 .24 .24 0 0 1 .2 .2v.2a.32 .32 0 0 1-.3 .4 .48 .48 0 0 1-.2-.7zM209.8 192.8h.2v.1a.35 .35 0 0 1 .4-.1 .35 .35 0 0 1 .3 .4v.6h-.2v-.8l-.2-.1a.28 .28 0 0 0-.3 .3v.6h-.2zM210 198v2M210.7 195.6h.2v.8l.2 .1a.28 .28 0 0 0 .2-.3v-.6h.2v1h-.2v-.1a.35 .35 0 0 1-.4 .2 .35 .35 0 0 1-.2-.5zM211.3 193.6h.3v.2h-.3zM211.9 195.6h.2v.1a.35 .35 0 0 1 .4-.1 .35 .35 0 0 1 .2 .4v.6h-.2v-.8l-.2-.1a.28 .28 0 0 0-.2 .3v.6h-.2zM213.3 195.2h.2v.4h.4v.1h-.4v.7l.1 .1h.3v.1a.41 .41 0 0 1-.6-.3v-.6h-.3v-.1h.3zM213.4 192.4a.49 .49 0 0 1 .6 0 .49 .49 0 0 1 .2 .6l-.2 .1a.45 .45 0 0 1 .2 .6 .45 .45 0 0 1-.6 .2l-.2-.1v-.2a.37 .37 0 0 0 .5 .1 .37 .37 0 0 0 .1-.5h-.4v-.2a.28 .28 0 0 0 .4-.1 .28 .28 0 0 0 0-.3 .28 .28 0 0 0-.4 0h-.2zM214.3 195.6h.2v.8l.2 .1a.28 .28 0 0 0 .2-.3v-.6h.2v1h-.2v-.1a.35 .35 0 0 1-.4 .2 .35 .35 0 0 1-.2-.5zM214.7 192.6a.45 .45 0 0 1 .5-.2 .45 .45 0 0 1 .3 .5v.5a.46 .46 0 0 1-.5 .5 .46 .46 0 0 1-.4-.5z"/>
<path d="M214.9 192.6a.39 .39 0 0 1 .4 .5v.2a.29 .29 0 0 1-.3 .4 .29 .29 0 0 1-.2-.4v-.5zM215.5 195.3a.5 .5 0 0 1 .7 0 .5 .5 0 0 1-.1 .7l-.4 .5h.6v.1h-.9v-.1l.3-.3a.72 .72 0 0 0 .3-.8l-.2-.1-.3 .2zM216.7 195.3a.5 .5 0 0 1 .7 0 .5 .5 0 0 1-.1 .7l-.4 .5h.6v.1h-.9v-.1l.3-.3a.72 .72 0 0 0 .3-.8l-.2-.1-.3 .2zM216.9 192.8h.2a.22 .22 0 0 1 .2-.1 .22 .22 0 0 1 .2 .2l.1-.2 .2 .1a1.27 1.27 0 0 1 .2 1h-.2v-.8l-.1-.1-.2 .1v.8h-.1v-.8l-.2-.1-.1 .1v.8h-.2zM218.2 196.4h.2v.2h-.2zM218.3 192.8a.5 .5 0 0 1 .5-.1 .5 .5 0 0 1 .3 .5v.6h-.2v-.1a.38 .38 0 0 1-.5 .2 .38 .38 0 0 1-.2-.5 .38 .38 0 0 1 .5-.2h.2a.35 .35 0 0 0-.3-.4 .35 .35 0 0 0-.3 .2zM218.4 193.4l.5-.1a.31 .31 0 0 1-.1 .4 .31 .31 0 0 1-.4-.1zM219.2 195.4a.45 .45 0 0 1 .5-.2 .45 .45 0 0 1 .3 .5v.5a.46 .46 0 0 1-.5 .5 .46 .46 0 0 1-.4-.5zM219.4 195.4a.39 .39 0 0 1 .4 .5v.2a.29 .29 0 0 1-.3 .4 .29 .29 0 0 1-.3-.4l.1-.5zM219.6 192.8h.2v.2a.41 .41 0 0 1 .6-.2v.2a.37 .37 0 0 0-.4-.1 .37 .37 0 0 0-.2 .4v.5h-.2zM220.8 192.8l.4-.1 .2 .1v.2a.28 .28 0 0 0-.3-.2 .28 .28 0 0 0-.2 .4 .42 .42 0 0 1 .4 .1 .42 .42 0 0 1 0 .5h-.5h-.1v-.2a.4 .4 0 0 0 .6-.1l-.1-.1a.42 .42 0 0 1-.4-.1 .42 .42 0 0 1 0-.5zM220.8 195.2h.2v.9h.2v.2h-.2v.3h-.2v-.3h-.6v-.2z"/>
<path d="M220.8 195.4v.7h-.4zM221.8 196.4h.2v.2h-.2zM222.8 195.3l.5-.1v1.3h.3v.1h-.8v-.1h.3v-1.1h-.3zM223 192.5a.5 .5 0 0 1 .8 0 .5 .5 0 0 1-.2 .7l-.4 .5h.7v.1h-.9v-.1l.2-.3a.72 .72 0 0 0 .4-.8l-.3-.1-.3 .2zM224.3 192.6a.45 .45 0 0 1 .5-.2 .45 .45 0 0 1 .3 .5v.5a.46 .46 0 0 1-.4 .5 .46 .46 0 0 1-.5-.5zM224.5 192.6a.39 .39 0 0 1 .4 .5v.2a.29 .29 0 0 1-.2 .4 .29 .29 0 0 1-.3-.4v-.5zM225.4 195.5h.2v.4h.4v.2h-.4v.4h-.2v-.4h-.4v-.2h.4zM225.5 192.5l.5-.1v1.3h.3v.1h-.8v-.1h.3v-1.1h-.3zM226.7 192.4h.7v.2h-.6v.3a.51 .51 0 0 1 .7 .5 .51 .51 0 0 1-.7 .5l-.2-.1v-.2a.37 .37 0 0 0 .6 0 .37 .37 0 0 0-.1-.5h-.4zM227.5 195.2h.2v.6l.6-.6h.2l-.6 .6 .6 .8h-.2l-.5-.7-.1 .2v.5h-.2zM227.6 192.3h.7M228.1 192.9l.3 .2v.4l-.3 .3"/>
<path d="M228.8 195.6h.4v.9h.4v.1h-.9v-.1h.4v-.8h-.3zM229.1 195.1h.1v.3h-.1zM229.9 195.2h.4a.35 .35 0 0 1 .5 .2 .35 .35 0 0 1-.3 .5 .41 .41 0 0 1 .3 .5 .41 .41 0 0 1-.5 .2h-.4zM230.1 196h.2a.27 .27 0 0 1 .3 .2 .27 .27 0 0 1-.3 .3h-.2zM230.1 195.4h.2a.23 .23 0 0 1 .3 .2 .23 .23 0 0 1-.3 .2h-.2zM231.2 195.7a.56 .56 0 0 1 .8 .2 .56 .56 0 0 1-.3 .7 .57 .57 0 0 1-.6-.2 .57 .57 0 0 1 .1-.7zM231.3 195.8a.26 .26 0 0 1 .3-.1 .26 .26 0 0 1 .2 .2v.2a.33 .33 0 0 1-.3 .4l-.2-.2zM232.6 195.2h.1v.4h.4v.1h-.4l.1 .7v.1h.3v.1a.41 .41 0 0 1-.5-.3v-.6h-.3v-.1h.3zM234.6 195.6h.2l.3 .9 .4-.9h.2l-.4 1h-.3zM236 195.3l.5-.1v1.3h.3v.1h-.8v-.1h.3v-1.1h-.3zM237.4 196.4h.3v.2h-.3zM238.4 195.4l.3-.2h.2h.2v.2a.43 .43 0 0 0-.5 0 .43 .43 0 0 0-.1 .5 .44 .44 0 0 1 .6-.1 .44 .44 0 0 1 .1 .6 .47 .47 0 0 1-.5 .3 .47 .47 0 0 1-.4-.5v-.5z"/>
<path d="M238.6 195.9a.3 .3 0 0 1 .4 .3 .3 .3 0 0 1-.4 .2l-.1-.2zM239.8 196.4h.3v.2h-.3zM240.7 195.2a.49 .49 0 0 1 .6 0 .49 .49 0 0 1 .2 .6l-.2 .1a.45 .45 0 0 1 .2 .6 .45 .45 0 0 1-.6 .2l-.2-.1v-.2a.37 .37 0 0 0 .5 .1 .37 .37 0 0 0 .1-.5l-.4-.1v-.1a.28 .28 0 0 0 .4-.1 .28 .28 0 0 0 0-.3 .28 .28 0 0 0-.4 0h-.2zM260 198v2M261 191.5v6.5M263.2 195.2h.8v.2h-.3v1.1h.3v.1h-.8v-.1h.3v-1.1h-.3zM264.4 195.7l.3-.2 .3 .2v-.6h.2v1.5h-.2v-.1a.42 .42 0 0 1-.5 .1 .42 .42 0 0 1-.2-.5zM264.6 195.8a.23 .23 0 0 1 .4 0v.3a.33 .33 0 0 1-.2 .4 .48 .48 0 0 1-.2-.7zM265.9 195.6h.2v.3h-.2zM265.9 196.4h.2v.2h-.2zM268.1 195.4l.2-.2h.3h.2v.2a.43 .43 0 0 0-.5 0 .43 .43 0 0 0-.2 .5 .44 .44 0 0 1 .7-.1 .44 .44 0 0 1 .1 .6 .47 .47 0 0 1-.6 .3 .47 .47 0 0 1-.3-.5v-.5zM268.2 195.9a.3 .3 0 0 1 .5 .3 .3 .3 0 0 1-.5 .2v-.2z"/>
<path d="M269.9 195.2h.2l-.8 1.6h-.2zM270.5 195.4l.2-.2h.3h.2v.2a.43 .43 0 0 0-.5 0 .43 .43 0 0 0-.2 .5 .44 .44 0 0 1 .7-.1 .44 .44 0 0 1 .1 .6 .47 .47 0 0 1-.6 .3 .47 .47 0 0 1-.3-.5v-.5zM270.6 195.9a.3 .3 0 0 1 .5 .3 .3 .3 0 0 1-.5 .2v-.2z"/>
<circle cx="196.7" cy="195.9" r=".13"/>
<circle cx="203.9" cy="195.9" r=".13"/>
<circle cx="215" cy="193.1" r=".13"/>
<circle cx="219.5" cy="195.9" r=".13"/>
<circle cx="224.7" cy="193.1" r=".13"/>
</g>
<g fill="none" stroke="#480000" stroke-width=".3">
<path d="M178.1 188.4h1.4v.2h-.6v1.7h-.2v-1.7h-.6zM179.9 188.8h.7v1.3h.4v.2h-1.2v-.2h.5v-1.1h-.4zM180.3 188.3h.3v.3h-.3zM181.8 188.4h.2v.4h.6v.2h-.6v1l.2 .1h.4v.2a.55 .55 0 0 1-.8-.5v-.8h-.4v-.2h.4zM183 188.3h.6l.1 1.6 .1 .2h.4v.2a.54 .54 0 0 1-.8-.5v-1.4h-.4zM184.8 189a.65 .65 0 0 1 .8-.1 .65 .65 0 0 1 .3 .7h-1.1a.56 .56 0 0 0 .4 .5 .56 .56 0 0 0 .6-.1v.2a.81 .81 0 0 1-1.1-.1 .81 .81 0 0 1 .1-1.1zM185 189.1a.38 .38 0 0 1 .4-.1 .38 .38 0 0 1 .2 .4h-.8zM186.7 188.9h.3v.4h-.3zM186.7 189.9h.3v.4h-.3zM263.1 192.4a.73 .73 0 0 1 .9 .2v.3l-.3 .3 .2 .1 .3 .5h-.2l-.3-.4-.2-.2h-.2v.6h-.2zM263.3 192.6h.2a.26 .26 0 0 1 .3 .2 .26 .26 0 0 1-.2 .3h-.3zM264.5 192.9a.49 .49 0 0 1 .6-.1 .49 .49 0 0 1 .2 .5h-.8a.42 .42 0 0 0 .3 .4 .42 .42 0 0 0 .4-.1v.2a.6 .6 0 0 1-.8-.1 .6 .6 0 0 1 .1-.8z"/>
<path d="M264.6 193l.2-.1a.27 .27 0 0 1 .3 .3h-.6zM265.5 192.8h.2l.3 .9 .3-.9h.2l-.4 1h-.2zM267.1 192.8h.2v.3h-.2zM267.1 193.6h.2v.2h-.2z"/>
</g>
<text font-size="2.7" fill="#480000" x="178" y="190.3">Title:</text>
<g font-size="2" fill="#480000">
<text x="178" y="183.7">Sheet: Front documentation</text>
<text x="178" y="186.5">File: working.kicad_pcb</text>
<text x="178" y="193.9">Size: A4</text>
<text x="178" y="196.6">KiCad E.D.A. 7.0.6-7.0.6~ubuntu22.04.1 + KiBot v1.6.3</text>
<text x="200" y="193.9">Date: lun. 30 mars 2015</text>
<text x="263" y="196.6">Id: 6/6</text>
<text x="263" y="193.9">Rev:</text>
</g>
<g font-size="1.7" fill="#480000">
<text x="35" y="11.7">1</text>
<text x="85" y="11.7">2</text>
<text x="135" y="11.7">3</text>
<text x="185" y="11.7">4</text>
<text x="235" y="11.7">5</text>
<text x="285" y="11.7">6</text>
<text x="10.5" y="35.7">A</text>
<text x="285.5" y="35.7">A</text>
<text x="10.5" y="85.6">B</text>
<text x="285.5" y="85.6">B</text>
<text x="10.5" y="135.7">C</text>
<text x="285.5" y="135.7">C</text>
<text x="10.5" y="185.6">D</text>
<text x="285.5" y="185.6">D</text>
<text x="35" y="199.7">1</text>
<text x="85" y="199.7">2</text>
<text x="135" y="199.7">3</text>
<text x="185" y="199.7">4</text>
<text x="235" y="199.7">5</text>
<text x="285" y="199.7">6</text>
</g>
<g font-size="1.3" fill="#848484">
<text x="154" y="77.3">J5</text>
<text x="157.6" y="77.3">J2</text>
<text x="161.2" y="77.3">J4</text>
<text x="164.8" y="77.3">J6</text>
<text x="168.4" y="77.3">J1</text>
<text x="138.4" y="80.4">Digital</text>
<text x="147.4" y="82" transform="rotate(-90 147.4 82)">0.1uF</text>
<text x="150.1" y="81.4" transform="rotate(-90 150.1 81.4)">100k</text>
<text x="152.7" y="81.5" transform="rotate(-90 152.7 81.5)">100k</text>
<text x="155.3" y="81.2" transform="rotate(-90 155.3 81.2)">J5</text>
<text x="158.9" y="81.2" transform="rotate(-90 158.9 81.2)">J2</text>
<text x="162.5" y="81.2" transform="rotate(-90 162.5 81.2)">J4</text>
<text x="162.8" y="80.4">Digital</text>
<text x="166.1" y="81.2" transform="rotate(-90 166.1 81.2)">J6</text>
<text x="169.7" y="81.2" transform="rotate(-90 169.7 81.2)">J1</text>
<text x="132.7" y="87.6" transform="rotate(-90 132.7 87.6)">74HC4050D</text>
<text x="169.6" y="103.6" transform="rotate(-90 169.6 103.6)">10uF</text>
<text x="170.6" y="111">CONN_01X01</text>
<text x="156.4" y="116.4" transform="rotate(-90 156.4 116.4)">10uF</text>
<text x="158.2" y="116.5" transform="rotate(-90 158.2 116.5)">100K</text>
<text x="145.8" y="120.3">Power</text>
<text x="166" y="120.3">Analog</text>
<text x="167.6" y="121.8">P2</text>
</g>
<text font-size="1" fill="#848484" x="172.7" y="113.8">ANT</text>
</svg>
